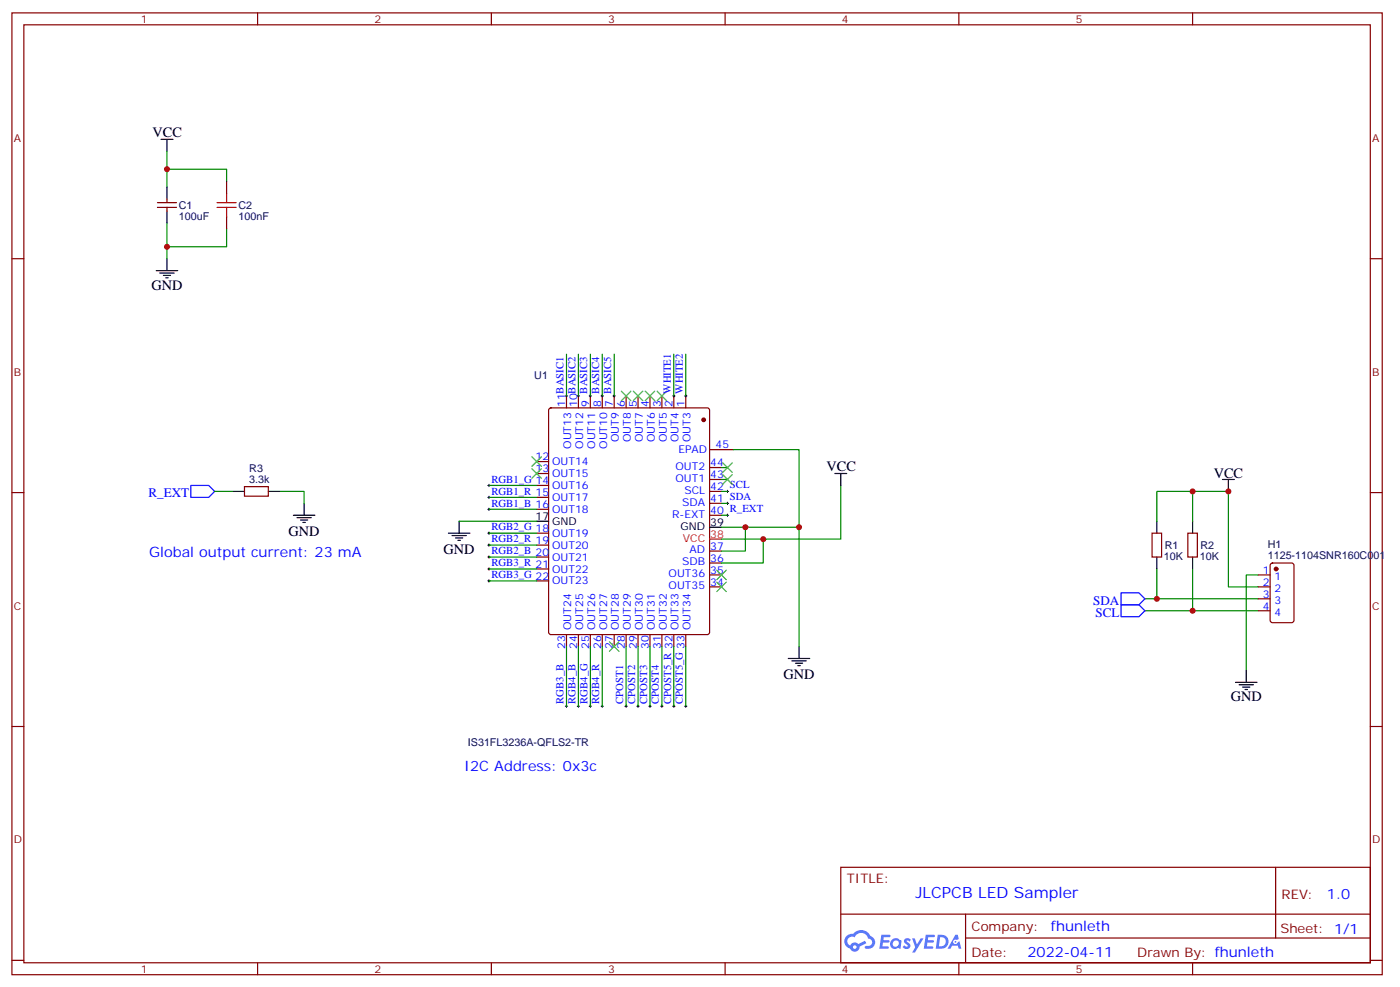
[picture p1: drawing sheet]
<svg xmlns="http://www.w3.org/2000/svg" width="414mm" height="292mm" viewBox="0 0 414 292" stroke-linecap="round" stroke-linejoin="round" font-family="sans-serif">
<g fill="none" stroke="#870000" stroke-width=".35">
<path d="M3.5 3.8h405.4v284.3h-405.4zM7.1 7.3h398.2v277.3h-398.2zM76.2 3.8v3.5M145.3 3.8v3.5M214.5 3.8v3.5M283.6 3.8v3.5M352.8 3.8v3.5M3.5 76.5h3.6M405.3 76.5h3.6M3.5 145.6h3.6M405.3 145.6h3.6M3.5 214.8h3.6"/>
<path d="M405.3 214.8h3.6M248.7 256.4h156.6v28.2h-156.6zM377.3 256.4v20.9M248.7 270.2h156.5M285.6 277.3h119.6M285.6 270.2v14.2M3.5 283.9h3.6M76.2 284.6v3.5M145.3 284.6v3.5M214.5 284.6v3.5M283.6 284.6v3.5M352.8 284.6v3.5"/>
<path d="M405.3 283.9h3.6"/>
</g>
<g fill="#5487ff">
<path d="M267.7 277.6a1.22 1.22 0 0 1 1.7 .2l-.4 .6a.47 .47 0 0 0-.3-.4 .47 .47 0 0 0-.5 .2l.1 .2a1.14 1.14 0 0 1 .8 1.8 1.14 1.14 0 0 1-1.9 0l-.2-.2 .5-.6 .7 .5a.29 .29 0 0 0 .3-.3 .29 .29 0 0 0-.2-.3 1.04 1.04 0 0 1-.6-1.7z"/>
<path d="M260.7 276.3h2.4l.3 .2-.2 .5-1.8 .1-.1 .8h1.5l.3 .4-.3 .4h-1.6l-.2 1.1h1.7l.2 .3-.2 .3-2.6 .1z"/>
<path d="M273.8 276.3h2.4l.3 .2-.1 .5-1.8 .1-.2 .8h1.6l.3 .4-.4 .4h-1.6l-.1 1.1h1.7l.2 .3-.2 .3-2.6 .1z"/>
<path d="M282.6 276.3h.7l.3 1.3-.6 .3a.69 .69 0 0 0-1 .3 .69 .69 0 0 0 .4 .9 .69 .69 0 0 0 .9-.6l.5-.2 .6 2.2h-.8l-.2-.9h-1.8l-.5 .9h-.8z"/>
<path d="M269.8 277.4h.8l.6 1.8 1.1-1.8h.9l-2.6 4.2h-.8l.9-1.5z"/>
<path d="M277.4 276.3l-.6 4.2h1.3a2.11 2.11 0 0 0 2.5-2.1 2.11 2.11 0 0 0-2.5-2.1zM278.1 277.1a1.39 1.39 0 0 1 1.7 1.4 1.39 1.39 0 0 1-1.8 1.3h-.3z"/>
<path d="M263.7 277.9a1.54 1.54 0 0 0-.1 2.2 1.54 1.54 0 0 0 2.2 .1l.6 .3 .3-2.3-.2-.3h-.4a1.49 1.49 0 0 0-2.4 0zM264 278.9a.94 .94 0 0 1 1.8 0 .94 .94 0 0 1-1.8 0z"/>
<path d="M250.4 276.7a2.18 2.18 0 0 0 1.1 3.7 1.44 1.44 0 0 0 1.6 .9 1.44 1.44 0 0 0 1.2-1.4l2-1.1-.5-.7-1.9 1a1.47 1.47 0 0 0-2.4 .4 1.39 1.39 0 0 1-.7-1.9 1.39 1.39 0 0 1 2-.5 2.12 2.12 0 0 1 2.2-1.3 2.12 2.12 0 0 1 1.9 1.7 1.14 1.14 0 0 1 1.1 1.4 1.14 1.14 0 0 1-1.7 .7 .43 .43 0 0 0-.5 .4 .43 .43 0 0 0 .4 .5 1.98 1.98 0 0 0 2.5-1.2 1.98 1.98 0 0 0-1.2-2.6 3.1 3.1 0 0 0-5.3-.6l-.9 .1zM252.3 280a.55 .55 0 0 1 1.1 0 .55 .55 0 0 1-1.1 0z"/>
<circle cx="282.6" cy="278.4" r=".26"/>
</g>
<g fill="none" stroke="#870000" stroke-width=".35">
<path d="M46.6 59.9h5.6M49.4 58.8v1.1M67 53.6v3.5M46.6 61.3h5.6M49.4 61.3v1.1M67 64.1v3.6M167.6 117.1v3.5M171.1 117.1v3.5M174.6 117.1v3.5M178.2 117.1v3.5M181.7 117.1v3.5M185.2 117.1v3.5"/>
<path d="M188.7 117.1v3.5M192.3 117.1v3.5M195.8 117.1v3.5M199.3 117.1v3.5M202.8 117.1v3.5M158.7 136.5h3.6M158.7 140h3.6M162.5 120.8l.5-.2h46.2l.5 .2 .2 .5v65.6l-.2 .5-.5 .2h-46.2l-.5-.2-.2-.5v-65.6zM209.9 138.2h3.5M209.9 132.9h7.1M72.3 143.9h7.1v2.8h-7.1zM158.7 143.5h3.6"/>
<path d="M158.7 147h3.6M158.7 150.6h3.6M158.7 157.6h3.6M209.9 152.3h3.5M209.9 148.8h3.5M209.9 145.3h3.5M209.9 141.7h3.5M340.8 157.6h2.8v7.1h-2.8zM351.4 157.6h2.8v7.1h-2.8zM158.7 161.1h3.6M158.7 164.7h3.6M158.7 168.2h3.6"/>
<path d="M158.7 171.7h3.6M209.9 173.5h3.5M209.9 170h3.5M209.9 166.4h3.5M209.9 162.9h3.5M372.2 173.5h3.5M372.2 170h3.5M372.2 177h3.5M375.9 166.6l.5-.2h5.7l.6 .5 .1 16.5-.5 .6-5.9 .1-.6-.5-.1-16.5zM167.6 187.6v3.5M171.1 187.6v3.5M174.6 187.6v3.5"/>
<path d="M178.2 187.6v3.5M181.7 187.6v3.5M185.2 187.6v3.5M188.7 187.6v3.5M192.3 187.6v3.5M195.8 187.6v3.5M199.3 187.6v3.5M202.8 187.6v3.5M372.2 180.6h3.5"/>
</g>
<g fill="#870000" stroke="#870000" stroke-width=".35">
<circle cx="208.1" cy="124.1" r=".53"/>
<circle cx="377.5" cy="168.2" r=".53"/>
</g>
<g fill="none" stroke="#000" stroke-width=".35">
<path d="M47.6 41.2h3.6M49.4 41.2v3.5M49.4 55.3v3.5M49.4 62.4v3.5M49.4 76.5v3.5M46.2 80h6.4M47.3 80.7h4.2M48.3 81.4h2.1M49 82.1h.7M246.9 140h3.6M248.7 140v3.5M68.8 145.3h3.5"/>
<path d="M79.4 145.3h3.5M86.8 152.3h6.3M87.8 153h4.3M88.9 153.7h2.1M89.6 154.4h.7M90 148.8v3.5M132.6 157.6h6.4M133.7 158.3h4.2M134.8 159h2.1M135.5 159.7h.7M135.8 154.1v3.5M158.7 154.1h3.6"/>
<path d="M209.9 155.9h3.5M342.2 154.1v3.5M352.8 154.1v3.5M361.6 141.7h3.5M363.4 141.7v3.6M342.2 164.7v3.5M352.8 164.7v3.5M233.2 194.7h6.3M234.2 195.4h4.3M235.3 196.1h2.1M236 196.8h.7M236.4 191.1v3.6"/>
<path d="M368.7 198.2v3.5M365.5 201.7h6.3M366.5 202.4h4.3M367.6 203.1h2.1M368.3 203.8h.7"/>
</g>
<path d="M209.9 159.4h3.5" fill="none" stroke="#f00" stroke-width=".35"/>
<g fill="none" stroke="#008700" stroke-width=".35">
<path d="M49.4 50h17.6v3.6M49.4 44.7v10.6M49.4 65.9v10.6M67 67.7v5.3h-17.6M167.6 104.7v12.4M171.1 104.7v12.4M174.6 104.7v12.4M178.2 104.7v12.4M181.7 104.7v12.4M199.3 104.7v12.4M202.8 104.7v12.4M213.4 138.2h1.8"/>
<path d="M217 132.9h19.4v23M63.5 145.3h5.3M82.9 145.3h7.1v3.5M135.8 154.1h22.9M144.6 150.6h14.1M144.6 143.5h14.1M144.6 147h14.1M144.6 157.6h14.1M213.4 155.9h23v35.2M213.4 148.8h1.8M213.4 145.3h1.8M213.4 152.3h1.8"/>
<path d="M213.4 141.7h1.8M220.5 155.9v7h-7.1M225.8 159.4v7h-12.4M248.7 143.5v15.9h-35.3M342.2 154.1v-8.8h21.2v28.2h8.8M352.8 145.3v8.8M144.6 164.7h14.1M144.6 168.2h14.1M144.6 171.7h14.1M144.6 161.1h14.1M338.7 177h33.5M342.2 168.2v8.8"/>
<path d="M352.8 168.2v12.4M372.2 170h-3.5v28.2M167.6 191.1v17.7M171.1 191.1v17.7M174.6 191.1v17.7M178.2 191.1v17.7M185.2 191.1v17.7M188.7 191.1v17.7M192.3 191.1v17.7M195.8 191.1v17.7M199.3 191.1v17.7M202.8 191.1v17.7"/>
<path d="M338.7 180.6h33.5"/>
</g>
<path d="M56.4 143.5h5.3l1.8 1.8-1.8 1.7h-5.3zM331.6 178.8h5.3l1.8 1.8-1.8 1.7h-5.3zM331.6 175.3h5.3l1.8 1.7-1.8 1.8h-5.3z" fill="none" stroke="#00f" stroke-width=".35"/>
<g fill="none" stroke="#000" stroke-width=".3">
<path d="M167.2 117.1h.7M167.6 116.7v.7M170.7 117.1h.7M171.1 116.7v.7M174.3 117.1h.7M174.6 116.7v.7M177.8 117.1h.7M178.2 116.7v.7M181.3 117.1h.7M181.7 116.7v.7M199 117.1h.7M199.3 116.7v.7"/>
<path d="M202.5 117.1h.7M202.8 116.7v.7M144.3 147h.7M144.3 143.5h.7M144.3 150.6h.7M144.3 157.6h.7M144.6 143.2v.7M144.6 146.7v.7M144.6 150.2v.7M144.6 157.3v.7M214.8 145.3h.7M214.8 148.8h.7"/>
<path d="M214.8 152.3h.7M215.2 144.9v.7M215.2 148.4v.8M215.2 152v.7M144.3 161.1h.7M144.3 164.7h.7M144.3 168.2h.7M144.3 171.7h.7M144.6 160.8v.7M144.6 164.3v.7M144.6 167.9v.7M144.6 171.4v.7"/>
<path d="M167.2 208.8h.7M167.6 208.4v.7M170.7 208.8h.7M171.1 208.4v.7M174.3 208.8h.7M174.6 208.4v.7M177.8 208.8h.7M178.2 208.4v.7M184.9 208.8h.7M185.2 208.4v.7M188.4 208.8h.7M188.7 208.4v.7"/>
<path d="M191.9 208.8h.7M192.3 208.4v.7M195.4 208.8h.7M195.8 208.4v.7M199 208.8h.7M199.3 208.4v.7M202.5 208.8h.7M202.8 208.4v.7"/>
</g>
<path d="M64.2 59.9h5.6M67 57.1v2.8M64.2 61.3h5.6M67 61.3v2.8" fill="none" stroke="#a10000" stroke-width=".35"/>
<g fill="none" stroke="#3c3" stroke-width=".35">
<path d="M183.8 115.6l2.8 2.9M186.6 115.6l-2.8 2.9M187.3 115.6l2.8 2.9M190.1 115.6l-2.8 2.9M190.9 115.6l2.8 2.9M193.7 115.6l-2.8 2.9M194.4 115.6l2.8 2.9M197.2 115.6l-2.8 2.9M157.3 135l2.9 2.9M157.3 138.6l2.9 2.8M160.2 135l-2.9 2.9M160.2 138.6l-2.9 2.8"/>
<path d="M213.8 136.8l2.8 2.8M216.6 136.8l-2.8 2.8M213.8 140.3l2.8 2.9M216.6 140.3l-2.8 2.9M212 172.1l2.8 2.8M212 168.6l2.8 2.8M214.8 172.1l-2.8 2.8M214.8 168.6l-2.8 2.8M180.3 189.7l2.8 2.8M183.1 189.7l-2.8 2.8"/>
</g>
<g fill="#c00">
<circle cx="342.2" cy="177" r=".88"/>
<circle cx="352.8" cy="180.6" r=".88"/>
<circle cx="352.8" cy="145.3" r=".88"/>
<circle cx="363.4" cy="145.3" r=".88"/>
<circle cx="225.8" cy="159.4" r=".88"/>
<circle cx="49.4" cy="73" r=".88"/>
<circle cx="49.4" cy="50" r=".88"/>
<circle cx="220.5" cy="155.9" r=".88"/>
<circle cx="236.4" cy="155.9" r=".88"/>
</g>
<text font-size="4.6" fill="#00f" x="270.8" y="265.4">JLCPCB LED Sampler</text>
<g font-size="4.2">
<text x="45.2" y="40.5">VCC</text>
<text x="44.8" y="85.7">GND</text>
<text x="244.5" y="139.3">VCC</text>
<text x="359" y="141.4">VCC</text>
<text x="85.4" y="158.3">GND</text>
<text x="131.2" y="163.7">GND</text>
<text x="231.8" y="200.7">GND</text>
<text x="364.1" y="207.4">GND</text>
</g>
<g font-size="4.2" fill="#00f">
<text x="44.1" y="164.7">Global output current: 23 mA</text>
<text x="137.3" y="228.1">I2C Address: 0x3c</text>
<text x="392.5" y="265.7">1.0</text>
<text x="310.9" y="275.2">fhunleth</text>
<text x="304" y="283">2022-04-11</text>
</g>
<g font-size="3.9" fill="#00f">
<text x="43.9" y="147">R_EXT</text>
<text x="323.4" y="178.8">SDA</text>
<text x="324" y="182.3">SCL</text>
</g>
<g font-size="3.9" fill="#800">
<text x="250.5" y="261">TITLE:</text>
<text x="379.1" y="265.7">REV:</text>
<text x="287.4" y="275.2">Company:</text>
<text x="378.7" y="275.8">Sheet: 1/1</text>
<text x="287.4" y="282.9">Date:</text>
<text x="336.4" y="282.9">Drawn By: fhunleth</text>
</g>
<g font-size="3.2" fill="#800">
<text x="41.6" y="6.8">1</text>
<text x="110.8" y="6.8">2</text>
<text x="179.9" y="6.8">3</text>
<text x="249.1" y="6.8">4</text>
<text x="318.2" y="6.8">5</text>
<text x="4.1" y="41.9">A</text>
<text x="405.9" y="41.9">A</text>
<text x="4.1" y="111.1">B</text>
<text x="405.9" y="111.1">B</text>
<text x="4.1" y="180.2">C</text>
<text x="405.9" y="180.2">C</text>
<text x="4.1" y="249.3">D</text>
<text x="405.9" y="249.3">D</text>
<text x="41.6" y="287.6">1</text>
<text x="110.8" y="287.6">2</text>
<text x="179.9" y="287.6">3</text>
<text x="249.1" y="287.6">4</text>
<text x="318.2" y="287.6">5</text>
</g>
<g font-size="3.2" fill="#000080">
<text x="52.9" y="65">100uF</text>
<text x="52.9" y="61.7">C1</text>
<text x="70.6" y="65">100nF</text>
<text x="70.6" y="61.7">C2</text>
<text x="158" y="112.2">U1</text>
<text x="73.7" y="142.8">3.3k</text>
<text x="73.7" y="139.5">R3</text>
<text x="344.3" y="165.6">10K</text>
<text x="344.5" y="162.3">R1</text>
<text x="354.9" y="165.6">10K</text>
<text x="355.1" y="162.3">R2</text>
<text x="375" y="165.2">1125-1104SNR160C001</text>
<text x="375" y="162.1">H1</text>
<text x="138.4" y="220.6">IS31FL3236A-QFLS2-TR</text>
</g>
<g font-size="3.2" fill="#00f">
<text x="167.2" y="120.4" transform="rotate(-90 167.2 120.4)">11BASIC1</text>
<text x="170.7" y="120.4" transform="rotate(-90 170.7 120.4)">10BASIC2</text>
<text x="174.3" y="120.4" transform="rotate(-90 174.3 120.4)">9 BASIC3</text>
<text x="177.8" y="120.4" transform="rotate(-90 177.8 120.4)">8 BASIC4</text>
<text x="181.3" y="120.4" transform="rotate(-90 181.3 120.4)">7 BASIC5</text>
<text x="184.9" y="120.4" transform="rotate(-90 184.9 120.4)">6</text>
<text x="188.4" y="120.4" transform="rotate(-90 188.4 120.4)">5</text>
<text x="191.9" y="120.4" transform="rotate(-90 191.9 120.4)">4</text>
<text x="195.4" y="120.4" transform="rotate(-90 195.4 120.4)">3</text>
<text x="199" y="120.4" transform="rotate(-90 199 120.4)">2 WHITE1</text>
<text x="202.5" y="120.4" transform="rotate(-90 202.5 120.4)">1 WHITE2</text>
<text x="183.1" y="130.7" transform="rotate(-90 183.1 130.7)">OUT9</text>
<text x="186.6" y="130.7" transform="rotate(-90 186.6 130.7)">OUT8</text>
<text x="190.1" y="130.7" transform="rotate(-90 190.1 130.7)">OUT7</text>
<text x="193.7" y="130.7" transform="rotate(-90 193.7 130.7)">OUT6</text>
<text x="197.2" y="130.7" transform="rotate(-90 197.2 130.7)">OUT5</text>
<text x="200.7" y="130.7" transform="rotate(-90 200.7 130.7)">OUT4</text>
<text x="204.3" y="130.7" transform="rotate(-90 204.3 130.7)">OUT3</text>
<text x="158.4" y="136.1">12</text>
<text x="163.3" y="137.5">OUT14</text>
<text x="169" y="132.7" transform="rotate(-90 169 132.7)">OUT13</text>
<text x="172.5" y="132.7" transform="rotate(-90 172.5 132.7)">OUT12</text>
<text x="176" y="132.7" transform="rotate(-90 176 132.7)">OUT11</text>
<text x="179.6" y="132.7" transform="rotate(-90 179.6 132.7)">OUT10</text>
<text x="200.7" y="134">EPAD</text>
<text x="210.1" y="137.9">44</text>
<text x="211.7" y="132.6">45</text>
<text x="145.3" y="142.7">RGB1_G 14</text>
<text x="158.4" y="139.6">13</text>
<text x="163.3" y="141">OUT15</text>
<text x="199.8" y="142.5">OUT1</text>
<text x="199.8" y="138.9">OUT2</text>
<text x="210.1" y="141.4">43</text>
<text x="145.3" y="146.2">RGB1_R 15</text>
<text x="145.3" y="149.7">RGB1_B 16</text>
<text x="163.3" y="144.6">OUT16</text>
<text x="163.3" y="148.1">OUT17</text>
<text x="201.8" y="149.5">SDA</text>
<text x="202.4" y="146">SCL</text>
<text x="210.1" y="148.4">41 SDA</text>
<text x="210.1" y="144.9">42 SCL</text>
<text x="163.3" y="151.6">OUT18</text>
<text x="198.8" y="153">R-EXT</text>
<text x="210.1" y="152">40 R_EXT</text>
<text x="145.3" y="156.7">RGB2_G 18</text>
<text x="145.3" y="160.3">RGB2_R 19</text>
<text x="163.3" y="158.7">OUT19</text>
<text x="145.3" y="163.8">RGB2_B 20</text>
<text x="145.3" y="167.3">RGB3_R 21</text>
<text x="163.3" y="162.2">OUT20</text>
<text x="163.3" y="165.7">OUT21</text>
<text x="201.8" y="167.1">SDB</text>
<text x="204" y="163.6">AD</text>
<text x="210.1" y="166.1">36</text>
<text x="210.1" y="162.6">37</text>
<text x="145.3" y="170.9">RGB3_G 22</text>
<text x="163.3" y="169.3">OUT22</text>
<text x="163.3" y="172.8">OUT23</text>
<text x="197.8" y="170.7">OUT36</text>
<text x="210.1" y="173.1">34</text>
<text x="210.1" y="169.6">35</text>
<text x="373.5" y="169.6">1</text>
<text x="373.5" y="173.1">2</text>
<text x="377" y="171.4">1</text>
<text x="197.8" y="174.2">OUT35</text>
<text x="373.5" y="176.7">3</text>
<text x="377" y="174.9">2</text>
<text x="377" y="178.4">3</text>
<text x="373.5" y="180.2">4</text>
<text x="377" y="182">4</text>
<text x="167.2" y="191.8" transform="rotate(-90 167.2 191.8)">23</text>
<text x="169" y="186.3" transform="rotate(-90 169 186.3)">OUT24</text>
<text x="170.7" y="191.8" transform="rotate(-90 170.7 191.8)">24</text>
<text x="172.5" y="186.3" transform="rotate(-90 172.5 186.3)">OUT25</text>
<text x="174.3" y="191.8" transform="rotate(-90 174.3 191.8)">25</text>
<text x="176" y="186.3" transform="rotate(-90 176 186.3)">OUT26</text>
<text x="177.8" y="191.8" transform="rotate(-90 177.8 191.8)">26</text>
<text x="179.6" y="186.3" transform="rotate(-90 179.6 186.3)">OUT27</text>
<text x="181.3" y="191.8" transform="rotate(-90 181.3 191.8)">27</text>
<text x="183.1" y="186.3" transform="rotate(-90 183.1 186.3)">OUT28</text>
<text x="184.9" y="191.8" transform="rotate(-90 184.9 191.8)">28</text>
<text x="186.6" y="186.3" transform="rotate(-90 186.6 186.3)">OUT29</text>
<text x="188.4" y="191.8" transform="rotate(-90 188.4 191.8)">29</text>
<text x="190.1" y="186.3" transform="rotate(-90 190.1 186.3)">OUT30</text>
<text x="191.9" y="191.8" transform="rotate(-90 191.9 191.8)">30</text>
<text x="193.7" y="186.3" transform="rotate(-90 193.7 186.3)">OUT31</text>
<text x="195.4" y="191.8" transform="rotate(-90 195.4 191.8)">31</text>
<text x="197.2" y="186.3" transform="rotate(-90 197.2 186.3)">OUT32</text>
<text x="200.7" y="186.3" transform="rotate(-90 200.7 186.3)">OUT33</text>
<text x="204.3" y="186.3" transform="rotate(-90 204.3 186.3)">OUT34</text>
<text x="166.7" y="208.1" transform="rotate(-90 166.7 208.1)">RGB3_B</text>
<text x="170.2" y="208.1" transform="rotate(-90 170.2 208.1)">RGB4_B</text>
<text x="173.7" y="208.1" transform="rotate(-90 173.7 208.1)">RGB4_G</text>
<text x="177.3" y="208.1" transform="rotate(-90 177.3 208.1)">RGB4_R</text>
<text x="184.3" y="208.1" transform="rotate(-90 184.3 208.1)">CPOST1</text>
<text x="187.9" y="208.1" transform="rotate(-90 187.9 208.1)">CPOST2</text>
<text x="191.4" y="208.1" transform="rotate(-90 191.4 208.1)">CPOST3</text>
<text x="194.9" y="208.1" transform="rotate(-90 194.9 208.1)">CPOST4</text>
<text x="198.5" y="208.1" transform="rotate(-90 198.5 208.1)">CPOST5_R 32</text>
<text x="202" y="208.1" transform="rotate(-90 202 208.1)">CPOST5_G 33</text>
</g>
<g font-size="3.2">
<text x="158.4" y="153.7">17</text>
<text x="163.3" y="155.2">GND</text>
<text x="210.1" y="155.5">39</text>
<text x="201.3" y="156.6">GND</text>
</g>
<g font-size="3.2" fill="#f00">
<text x="202" y="160.1">VCC</text>
<text x="210.1" y="159">38</text>
</g>
</svg>
